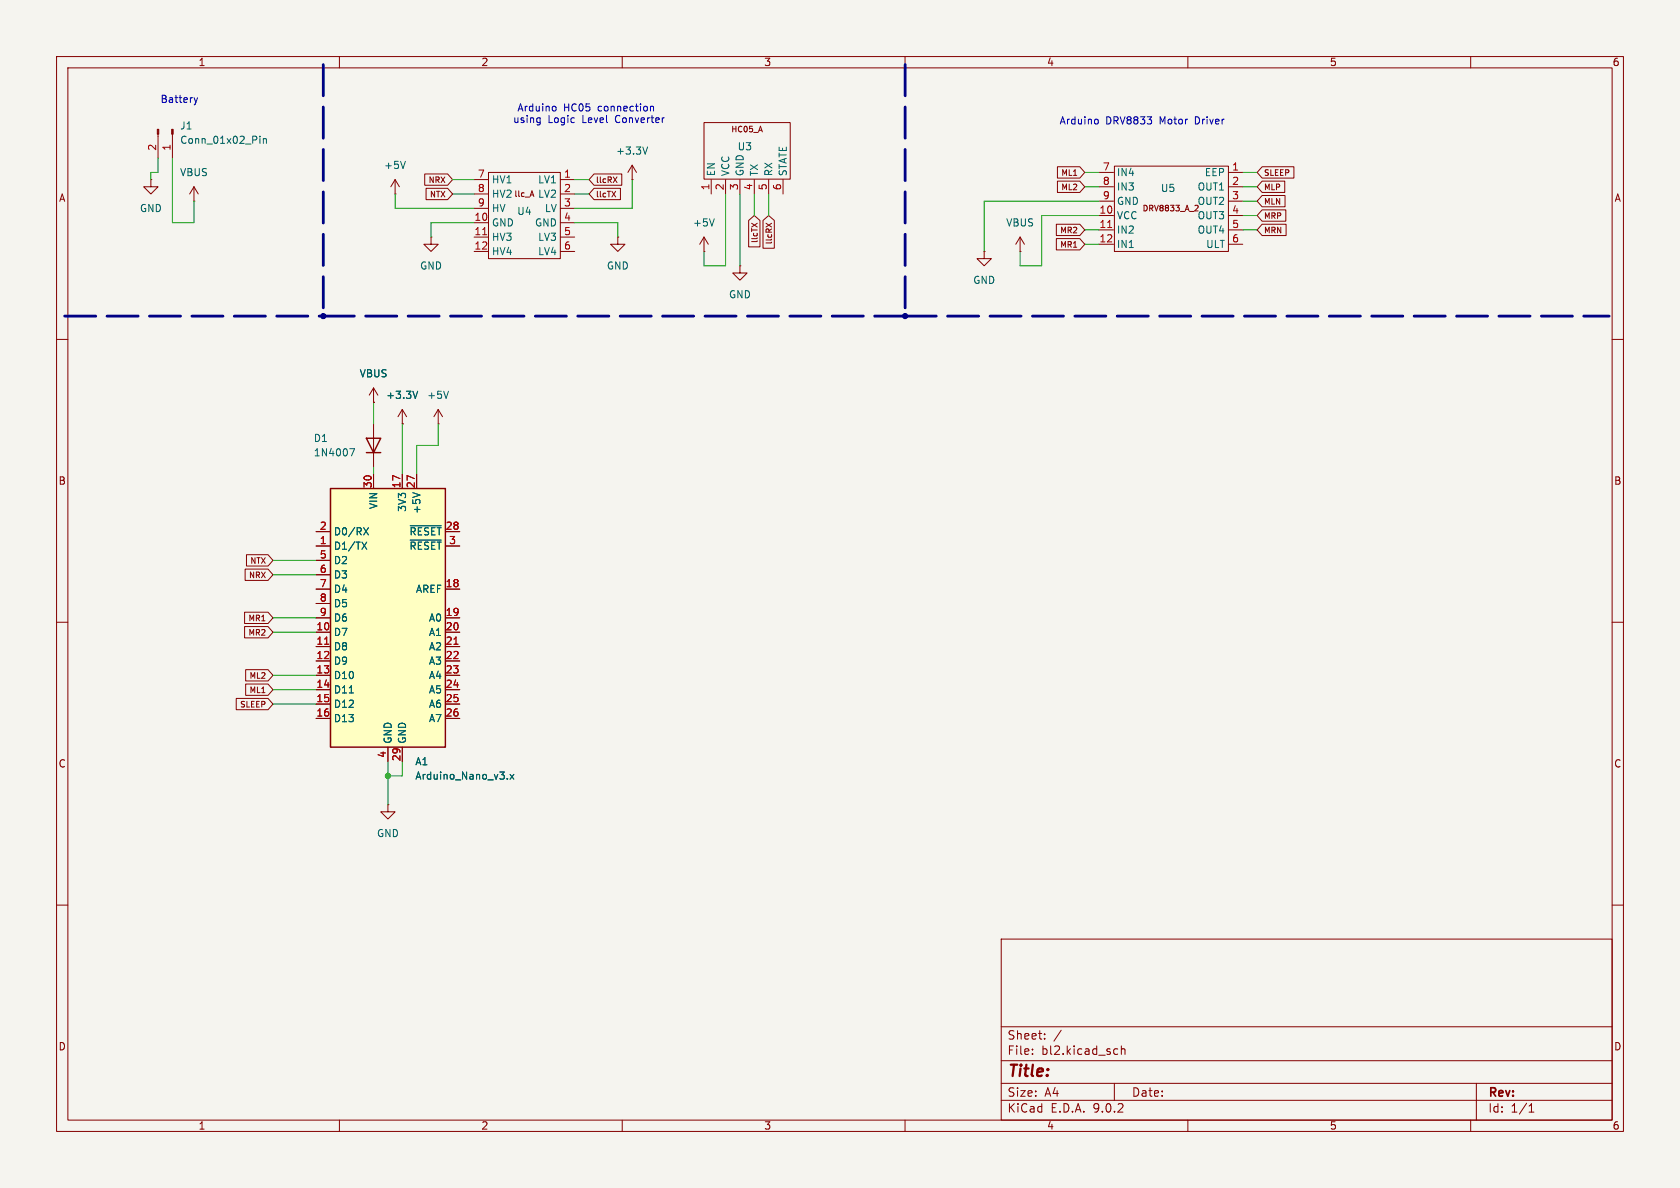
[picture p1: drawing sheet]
<svg xmlns="http://www.w3.org/2000/svg" width="297mm" height="210mm" viewBox="0 0 297 210" stroke-linecap="round" stroke-linejoin="round" font-family="sans-serif">
<path d="M0 0h297v210h-297z" fill="#f5f4ef" stroke="#f5f4ef" stroke-width=".18"/>
<g fill="none" stroke="#840000" stroke-width=".18">
<path d="M10 10h277v190h-277zM12 12h273v186h-273zM60 10v2M110 10v2M160 10v2M210 10v2M260 10v2M27.9 23.7v4.2M30.5 23.7v4.2M69.8 34.3h.1M69.8 31.8l-.7 1.2M69.8 31.8l.8 1.2"/>
<path d="M69.8 31.8v2.5M83.8 31.8h2.6M83.8 34.3h2.6M83.8 36.8h2.6M83.8 39.4h2.6M86.4 30.5h12.7v15.2h-12.7zM94 33.7l.4 1M99.1 31.8h2.5M99.1 34.3h2.5M99.1 36.8h2.5M99.1 39.4h2.5M111.8 31.8h.1"/>
<path d="M111.8 29.2l-.8 1.3M111.8 29.2l.7 1.3M111.8 29.2v2.6M124.5 21.7h15.2v10h-15.2zM125.7 31.8v2.5M128.3 31.8v2.5M130.8 31.8v2.5M133.3 31.8v2.5M135.9 31.8v2.5M138.4 31.8v2.5M194.3 30.5h2.5M194.3 33h2.5"/>
<path d="M194.3 35.6h2.5M194.3 38.1h2.5M197 29.4h20.2v15.1h-20.2zM211.8 36.7l-.6 .6M217.2 30.5h2.5M217.2 33h2.5M217.2 35.6h2.5M217.2 38.1h2.5M76.2 41.9v1.3h1.3l-1.3 1.3-1.3-1.3h1.3M76.2 41.9h.1M83.8 41.9h2.6M83.8 44.5h2.6"/>
<path d="M99.1 41.9h2.5M99.1 44.5h2.5M109.2 41.9v1.3h1.3l-1.3 1.3-1.3-1.3h1.3M109.2 41.9h.1M124.5 44.5h.1M124.5 41.9l-.8 1.3M124.5 41.9l.7 1.3M124.5 41.9v2.6M130.8 47v1.3h1.3l-1.3 1.2-1.3-1.2h1.3M130.8 47h.1M174 44.5v1.2h1.3l-1.3 1.3-1.3-1.3h1.3M174 44.5h.1"/>
<path d="M180.3 44.5h.1M180.3 41.9l-.7 1.3M180.3 41.9l.8 1.3M180.3 41.9v2.6M194.3 40.6h2.5M194.3 43.2h2.5M217.2 40.6h2.5M217.2 43.2h2.5M10 60h2M66 74.9v7.7M285 60h2M10 110h2"/>
<path d="M285 110h2M10 160h2M177 166h108v32h-108zM285 160h2M60 198v2M110 198v2M160 198v2M177 194.5h108M177 191.5h108M177 187.5h108M177 181.5h108M182.5 186.3v.1"/>
<path d="M182.5 185.5v.1M184.7 183.6v.1M184.7 182.8v.1M187.6 182.1l-1.3 2M197 191.5v3M197.2 185.4l.4 .1M197.6 186.3l-.4 .1M198.2 185.5l.3-.1 .3 .1 .1 .9M198.2 184.9v1.5M210 198v2M260 198v2M261 191.5v6.5"/>
<path d="M270.3 196.6h.9M270.3 195.5l.4-.4v1.5"/>
</g>
<path d="M46 24.1v.1M46 24.5v.8M46.6 24.5v.8M46.6 24.6l.1-.1 .3 .1 .1 .7M71.7 28.5l-.5 1.3M114.5 26l-.4 1.2M126.3 38.7l-.4 1.2M61.8 79.3h.9l-.6 1.3" fill="none" stroke="#006464" stroke-width=".18"/>
<path d="M85.3 41.5h.8M195.8 40.2h.7" fill="none" stroke="#a90000" stroke-width=".18"/>
<g fill="#840000" stroke="#840000" stroke-width=".18">
<path d="M30.4 22.9h.2v.8h-.2z"/>
<path d="M27.8 22.9h.3v.8h-.3z"/>
</g>
<path d="M64.8 77.5h2.5l-1.3 2.5zM64.8 80h2.5" fill="none" stroke="#840000" stroke-width=".25"/>
<path d="M58.4 86.4h20.3v45.7h-20.3z" fill="#ffffc2"/>
<path d="M58.4 86.4h20.3v45.7h-20.3z" fill="none" stroke="#840000" stroke-width=".25"/>
<g fill="none" stroke="#840000" stroke-width=".18">
<path d="M26.7 31.8v1.2h1.2l-1.2 1.3-1.3-1.3h1.3M26.7 31.8h.1M34.3 35.6h.1M34.3 33l-.8 1.3M34.3 33l.8 1.3M34.3 33v2.6M75.1 30.7h4l.9 1.1-.9 1h-4zM75.3 33.3h3.8l.9 1-.9 1h-3.8zM105 30.7h4.9v2.1h-4.9l-.9-1zM105 33.3h4.7v2h-4.7l-.9-1zM108.2 33.8l.6 1M108.4 31.3l.7 1"/>
<path d="M108.8 33.8l-.6 1M109.1 31.3l-.7 1M132.3 39l1-.9 1.1 .9v4.6h-2.1zM132.9 39.5l1 .6M133.9 39.5l-1 .6M134.9 39l1-.9 1 .9v4.9h-2zM135.4 39.5l1 .6M136.4 39.5l-1 .6M186.7 39.6h4.2l.9 1-.9 1h-4.2zM186.9 29.5h4l.9 1-.9 1h-4zM186.9 32h4l.9 1-.9 1h-4zM223.1 37.1h4.2v2h-4.2l-.9-1z"/>
<path d="M223.1 34.6h4.1v2h-4.1l-.9-1zM223.1 39.6h4.3v2h-4.3l-.9-1zM223.1 32h4v2h-4l-.9-1zM223.1 29.5h5.6v2h-5.6l-.9-1zM186.7 42.2h4.2l.9 1-.9 1h-4.2zM66 71.1h.1M66 68.6v2.5M66 68.6l-.7 1.3M66 68.6l.8 1.3M71.1 74.9h.1M71.1 72.4v2.5M71.1 72.4l-.7 1.3"/>
<path d="M71.1 72.4l.8 1.3M77.5 74.9h.1M77.5 72.4l-.8 1.3M77.5 72.4l.7 1.3M77.5 72.4v2.5M43.6 98.1h3.8l.9 1-.9 1h-3.8zM55.9 94h2.5M55.9 96.5h2.5M55.9 99.1h2.5M66 83.8v2.6M71.1 83.8v2.6M73.7 83.8v2.6"/>
<path d="M78.7 94h2.6M78.7 96.5h2.6M43.2 108.2h4.2l.9 1-.9 1h-4.2zM43.2 110.8h4.2l.9 1-.9 1h-4.2zM43.3 100.6h4.1l.9 1-.9 1h-4.1zM43.4 118.4h4l.9 1-.9 1h-4zM55.9 101.6h2.5M55.9 104.1h2.5M55.9 106.7h2.5M55.9 109.2h2.5M55.9 111.8h2.5M55.9 114.3h2.5"/>
<path d="M55.9 116.8h2.5M55.9 119.4h2.5M78.7 104.1h2.6M78.7 109.2h2.6M78.7 111.8h2.6M78.7 114.3h2.6M78.7 116.8h2.6M78.7 119.4h2.6M41.8 123.5h5.6l.9 1-.9 1h-5.6zM43.4 120.9h4l.9 1-.9 1h-4zM55.9 121.9h2.5M55.9 124.5h2.5"/>
<path d="M55.9 127h2.5M68.6 132.1v2.5M71.1 132.1v2.5M78.7 121.9h2.6M78.7 124.5h2.6M78.7 127h2.6M68.6 142.2v1.3h1.2l-1.2 1.3-1.3-1.3h1.3M68.6 142.2h.1"/>
</g>
<g fill="none" stroke="#006464" stroke-width=".18">
<path d="M73.8 69.2l-.4 1.2M79.3 69.2l-.4 1.2M64 95.8l.8 1.3M64.3 93.3l.8 1.3M64.8 95.8l-.8 1.3M65.1 93.3l-.8 1.3M72.5 92.9h5.5M72.5 95.5h5.5M73 87.1l1.2 .4M61.7 122.5h.8M89.7 137.6v.1M90.2 136.9l.6 .8"/>
<path d="M90.8 136.9l-.6 .8"/>
</g>
<path d="M57.4 113.9h.7M80.3 113.9h.7" fill="none" stroke="#a90000" stroke-width=".18"/>
<path d="M57.1 11.4v44.5M160 11.4v44.5M11.4 55.9h45.7M57.1 55.9h102.9M160 55.9h124.5" fill="none" stroke="#000084" stroke-width=".5" stroke-dasharray="5.5 2"/>
<g fill="none" stroke="#009600" stroke-width=".18">
<path d="M27.9 27.9v2.6h-1.2v1.3M30.5 27.9v11.5h3.8v-3.8M69.8 34.3v2.5h14M80 31.8h3.8M80 34.3h3.8M83.8 39.4h-7.6v2.5M101.6 39.4h7.6v2.5M101.6 31.8h2.5M101.6 34.3h2.5M111.8 31.8v5h-10.2M128.3 34.3v12.7h-3.8v-2.5M130.8 34.3v12.7"/>
<path d="M133.3 34.3v3.8M135.9 34.3v3.8M191.8 33h2.5M191.8 30.5h2.5M194.3 35.6h-20.3v8.9M194.3 38.1h-10.2v8.9h-3.8v-2.5M219.7 35.6h2.5M219.7 33h2.5M219.7 30.5h2.5M219.7 38.1h2.5M191.8 40.6h2.5M191.8 43.2h2.5"/>
<path d="M219.7 40.6h2.5M66 71.1v3.8M71.1 74.9v8.9M77.5 74.9v3.8h-3.8v5.1M48.3 99.1h7.6M66 82.6v1.2M48.3 119.4h7.6M48.3 101.6h7.6M48.3 109.2h7.6M48.3 111.8h7.6M48.3 121.9h7.6M48.3 124.5h7.6"/>
<path d="M68.6 134.6v7.6M71.1 134.6v2.6h-2.5"/>
</g>
<path d="M34.3 17.3l.3 .8M34.6 18.1l-.2 .4M34.9 17.3l-.3 .8M97.9 18.8h.3l.1 .2-.1 .5-.3 .1M115 18.9l.2-.1h.3v.8M115 18.8v.8M95.1 20.8l.4 .1M95.5 20.8v1.1l-.3 .2M95.5 21.6l-.4 .1M193.7 21.1h.3l.2 .2-.1 .5-.4 .1" fill="none" stroke="#0000c2" stroke-width=".18"/>
<g fill="#000084" stroke="#000084" stroke-width=".18">
<circle cx="160" cy="55.9" r=".46"/>
<circle cx="57.1" cy="55.9" r=".46"/>
</g>
<circle cx="68.6" cy="137.2" r=".46" fill="#009600" stroke="#009600" stroke-width=".18"/>
<text font-size="2.8" fill="#840000" x="178" y="190.9">Title:</text>
<g font-size="2.1" fill="#840000">
<text x="178" y="184">Sheet:</text>
<text x="178" y="186.7">File:</text>
<text x="184.1" y="186.7">bl2.kicad_sch</text>
<text x="178" y="196.9">KiCad</text>
<text x="178" y="194.1">Size:</text>
<text x="184.7" y="194.1">A4</text>
<text x="185.7" y="196.9">E.D.A.</text>
<text x="193.3" y="196.9">9.0.2</text>
<text x="200" y="194.1">Date:</text>
<text x="263" y="194.3">Rev:</text>
<text x="263" y="196.9">Id:</text>
<text x="267.1" y="196.9">1/1</text>
</g>
<g font-size="1.8" fill="#840000">
<text x="35" y="11.9">1</text>
<text x="85" y="11.9">2</text>
<text x="135" y="11.9">3</text>
<text x="185" y="11.9">4</text>
<text x="235" y="11.9">5</text>
<text x="285" y="11.9">6</text>
<text x="10.3" y="35.9">A</text>
<text x="285.3" y="35.9">A</text>
<text x="10.3" y="85.9">B</text>
<text x="285.3" y="85.9">B</text>
<text x="10.3" y="135.9">C</text>
<text x="285.3" y="135.9">C</text>
<text x="10.3" y="185.9">D</text>
<text x="285.3" y="185.9">D</text>
<text x="35" y="199.9">1</text>
<text x="85" y="199.9">2</text>
<text x="135" y="199.9">3</text>
<text x="185" y="199.9">4</text>
<text x="235" y="199.9">5</text>
<text x="285" y="199.9">6</text>
</g>
<g font-size="1.8" fill="#0000c2">
<text x="28.3" y="18.4">Battery</text>
<text x="90.6" y="22">using</text>
<text x="91.4" y="19.9">Arduino</text>
<text x="96.9" y="22">Logic</text>
<text x="99.6" y="19.9">HC05</text>
<text x="103.1" y="22">Level</text>
<text x="105.8" y="19.9">connection</text>
<text x="109.1" y="22">Converter</text>
<text x="187.2" y="22.2">Arduino</text>
<text x="195.5" y="22.2">DRV8833</text>
<text x="205.1" y="22.2">Motor</text>
<text x="211.5" y="22.2">Driver</text>
</g>
<g font-size="1.8" fill="#006464">
<text x="31.8" y="23.1">J1</text>
<text x="31.8" y="25.6">Conn_01x02_Pin</text>
<text x="108.8" y="27.5">+3.3V</text>
<text x="130.3" y="26.8">U3</text>
<text x="31.7" y="31.3">VBUS</text>
<text x="67.8" y="30.1">+5V</text>
<text x="86.9" y="32.6">HV1</text>
<text x="86.9" y="35.2">HV2</text>
<text x="95" y="32.6">LV1</text>
<text x="95" y="35.2">LV2</text>
<text x="126.6" y="31.2" transform="rotate(-90 126.6 31.2)">EN</text>
<text x="129.1" y="31.2" transform="rotate(-90 129.1 31.2)">VCC</text>
<text x="131.7" y="31.2" transform="rotate(-90 131.7 31.2)">GND</text>
<text x="134.2" y="31.2" transform="rotate(-90 134.2 31.2)">TX</text>
<text x="136.8" y="31.2" transform="rotate(-90 136.8 31.2)">RX</text>
<text x="139.3" y="31.2" transform="rotate(-90 139.3 31.2)">STATE</text>
<text x="197.4" y="31.3">IN4</text>
<text x="197.4" y="33.9">IN3</text>
<text x="205.1" y="34.1">U5</text>
<text x="211.6" y="33.9">OUT1</text>
<text x="212.9" y="31.3">EEP</text>
<text x="24.6" y="37.7">GND</text>
<text x="86.9" y="37.7">HV</text>
<text x="86.9" y="40.2">GND</text>
<text x="91.3" y="38.2">U4</text>
<text x="94.5" y="40.2">GND</text>
<text x="96.2" y="37.7">LV</text>
<text x="122.4" y="40.2">+5V</text>
<text x="177.8" y="40.2">VBUS</text>
<text x="197.4" y="36.4">GND</text>
<text x="197.4" y="39">VCC</text>
<text x="197.4" y="41.5">IN2</text>
<text x="211.6" y="36.4">OUT2</text>
<text x="211.6" y="39">OUT3</text>
<text x="211.6" y="41.5">OUT4</text>
<text x="74.2" y="47.9">GND</text>
<text x="86.9" y="42.8">HV3</text>
<text x="86.9" y="45.3">HV4</text>
<text x="95" y="42.8">LV3</text>
<text x="95" y="45.3">LV4</text>
<text x="107.2" y="47.9">GND</text>
<text x="197.4" y="44">IN1</text>
<text x="213.1" y="44">ULT</text>
<text x="128.8" y="52.9">GND</text>
<text x="172" y="50.4">GND</text>
<text x="63.5" y="66.9">VBUS</text>
<text x="68.2" y="70.7">+3.3V</text>
<text x="75.4" y="70.7">+5V</text>
<text x="55.4" y="78.3">D1</text>
<text x="55.4" y="80.9">1N4007</text>
<text x="58.9" y="94.8">D0/RX</text>
<text x="66.9" y="90.1" transform="rotate(-90 66.9 90.1)">VIN</text>
<text x="72" y="90.6" transform="rotate(-90 72 90.6)">3V3</text>
<text x="72.3" y="94.8">~{RESET}</text>
<text x="74.5" y="90.9" transform="rotate(-90 74.5 90.9)">+5V</text>
<text x="58.9" y="97.4">D1/TX</text>
<text x="58.9" y="99.9">D2</text>
<text x="72.3" y="97.4">~{RESET}</text>
<text x="58.9" y="102.5">D3</text>
<text x="58.9" y="105">D4</text>
<text x="58.9" y="107.5">D5</text>
<text x="73.4" y="105">AREF</text>
<text x="58.9" y="110.1">D6</text>
<text x="58.9" y="112.6">D7</text>
<text x="75.7" y="110.1">A0</text>
<text x="75.7" y="112.6">A1</text>
<text x="58.9" y="115.2">D8</text>
<text x="58.9" y="117.7">D9</text>
<text x="75.7" y="115.2">A2</text>
<text x="75.7" y="117.7">A3</text>
<text x="58.9" y="120.2">D10</text>
<text x="58.9" y="122.8">D11</text>
<text x="58.9" y="125.3">D12</text>
<text x="75.7" y="120.2">A4</text>
<text x="75.7" y="122.8">A5</text>
<text x="75.7" y="125.3">A6</text>
<text x="58.9" y="127.9">D13</text>
<text x="69.4" y="131.6" transform="rotate(-90 69.4 131.6)">GND</text>
<text x="72" y="131.6" transform="rotate(-90 72 131.6)">GND</text>
<text x="75.7" y="127.9">A7</text>
<text x="73.3" y="135.5">A1</text>
<text x="73.3" y="138">Arduino_Nano_v3.x</text>
<text x="66.5" y="148.2">GND</text>
</g>
<g font-size="1.8" fill="#a90000">
<text x="27.7" y="26.7" transform="rotate(-90 27.7 26.7)">2</text>
<text x="30.2" y="26.7" transform="rotate(-90 30.2 26.7)">1</text>
<text x="84.4" y="31.5">7</text>
<text x="84.4" y="34">8</text>
<text x="99.6" y="31.5">1</text>
<text x="99.6" y="34">2</text>
<text x="125.5" y="33.7" transform="rotate(-90 125.5 33.7)">1</text>
<text x="128" y="33.7" transform="rotate(-90 128 33.7)">2</text>
<text x="130.6" y="33.7" transform="rotate(-90 130.6 33.7)">3</text>
<text x="133.1" y="33.7" transform="rotate(-90 133.1 33.7)">4</text>
<text x="135.6" y="33.7" transform="rotate(-90 135.6 33.7)">5</text>
<text x="138.2" y="33.7" transform="rotate(-90 138.2 33.7)">6</text>
<text x="194.9" y="30.2">7</text>
<text x="194.9" y="32.8">8</text>
<text x="194.9" y="35.3">9</text>
<text x="217.7" y="30.2">1</text>
<text x="217.7" y="32.8">2</text>
<text x="217.7" y="35.3">3</text>
<text x="83.8" y="39.1">10</text>
<text x="83.8" y="41.7">11</text>
<text x="84.4" y="36.6">9</text>
<text x="99.6" y="36.6">3</text>
<text x="99.6" y="39.1">4</text>
<text x="99.6" y="41.7">5</text>
<text x="194.3" y="37.8">10</text>
<text x="194.3" y="40.4">11</text>
<text x="217.7" y="37.8">4</text>
<text x="217.7" y="40.4">5</text>
<text x="83.8" y="44.2">12</text>
<text x="99.6" y="44.2">6</text>
<text x="194.3" y="42.9">12</text>
<text x="217.7" y="42.9">6</text>
<text x="65.8" y="86.4" transform="rotate(-90 65.8 86.4)">30</text>
<text x="70.9" y="86.4" transform="rotate(-90 70.9 86.4)">17</text>
<text x="73.4" y="86.4" transform="rotate(-90 73.4 86.4)">27</text>
<text x="56.4" y="93.7">2</text>
<text x="78.7" y="93.7">28</text>
<text x="56.4" y="96.3">1</text>
<text x="56.4" y="98.8">5</text>
<text x="56.4" y="101.3">6</text>
<text x="79.3" y="96.3">3</text>
<text x="56.4" y="103.9">7</text>
<text x="56.4" y="106.4">8</text>
<text x="78.7" y="103.9">18</text>
<text x="55.8" y="111.5">10</text>
<text x="56.4" y="109">9</text>
<text x="78.7" y="109">19</text>
<text x="78.7" y="111.5">20</text>
<text x="55.8" y="114">11</text>
<text x="55.8" y="116.6">12</text>
<text x="55.8" y="119.1">13</text>
<text x="78.7" y="114">21</text>
<text x="78.7" y="116.6">22</text>
<text x="78.7" y="119.1">23</text>
<text x="55.8" y="121.7">14</text>
<text x="55.8" y="124.2">15</text>
<text x="78.7" y="121.7">24</text>
<text x="78.7" y="124.2">25</text>
<text x="55.8" y="126.7">16</text>
<text x="78.7" y="126.7">26</text>
<text x="68.3" y="134.1" transform="rotate(-90 68.3 134.1)">4</text>
<text x="70.9" y="134.7" transform="rotate(-90 70.9 134.7)">29</text>
</g>
<g font-size="1.4" fill="#840000">
<text x="129.2" y="23.6">HC05_A</text>
<text x="75.6" y="32.6">NRX</text>
<text x="75.9" y="35.1">NTX</text>
<text x="90.8" y="35">llc_A</text>
<text x="105.3" y="32.6">llcRX</text>
<text x="105.3" y="35.1">llcTX</text>
<text x="187.5" y="31.3">ML1</text>
<text x="187.5" y="33.8">ML2</text>
<text x="223.4" y="33.8">MLP</text>
<text x="223.4" y="31.3">SLEEP</text>
<text x="187.3" y="41.4">MR2</text>
<text x="201.9" y="37.6">DRV8833_A_2</text>
<text x="223.4" y="38.9">MRP</text>
<text x="223.4" y="36.4">MLN</text>
<text x="223.4" y="41.4">MRN</text>
<text x="134.1" y="43.1" transform="rotate(-90 134.1 43.1)">llcTX</text>
<text x="136.7" y="43.3" transform="rotate(-90 136.7 43.3)">llcRX</text>
<text x="187.3" y="44">MR1</text>
<text x="44.1" y="99.9">NTX</text>
<text x="43.9" y="102.4">NRX</text>
<text x="43.8" y="110">MR1</text>
<text x="43.8" y="112.6">MR2</text>
<text x="42.3" y="125.3">SLEEP</text>
<text x="44" y="122.7">ML1</text>
<text x="44" y="120.2">ML2</text>
</g>
</svg>
